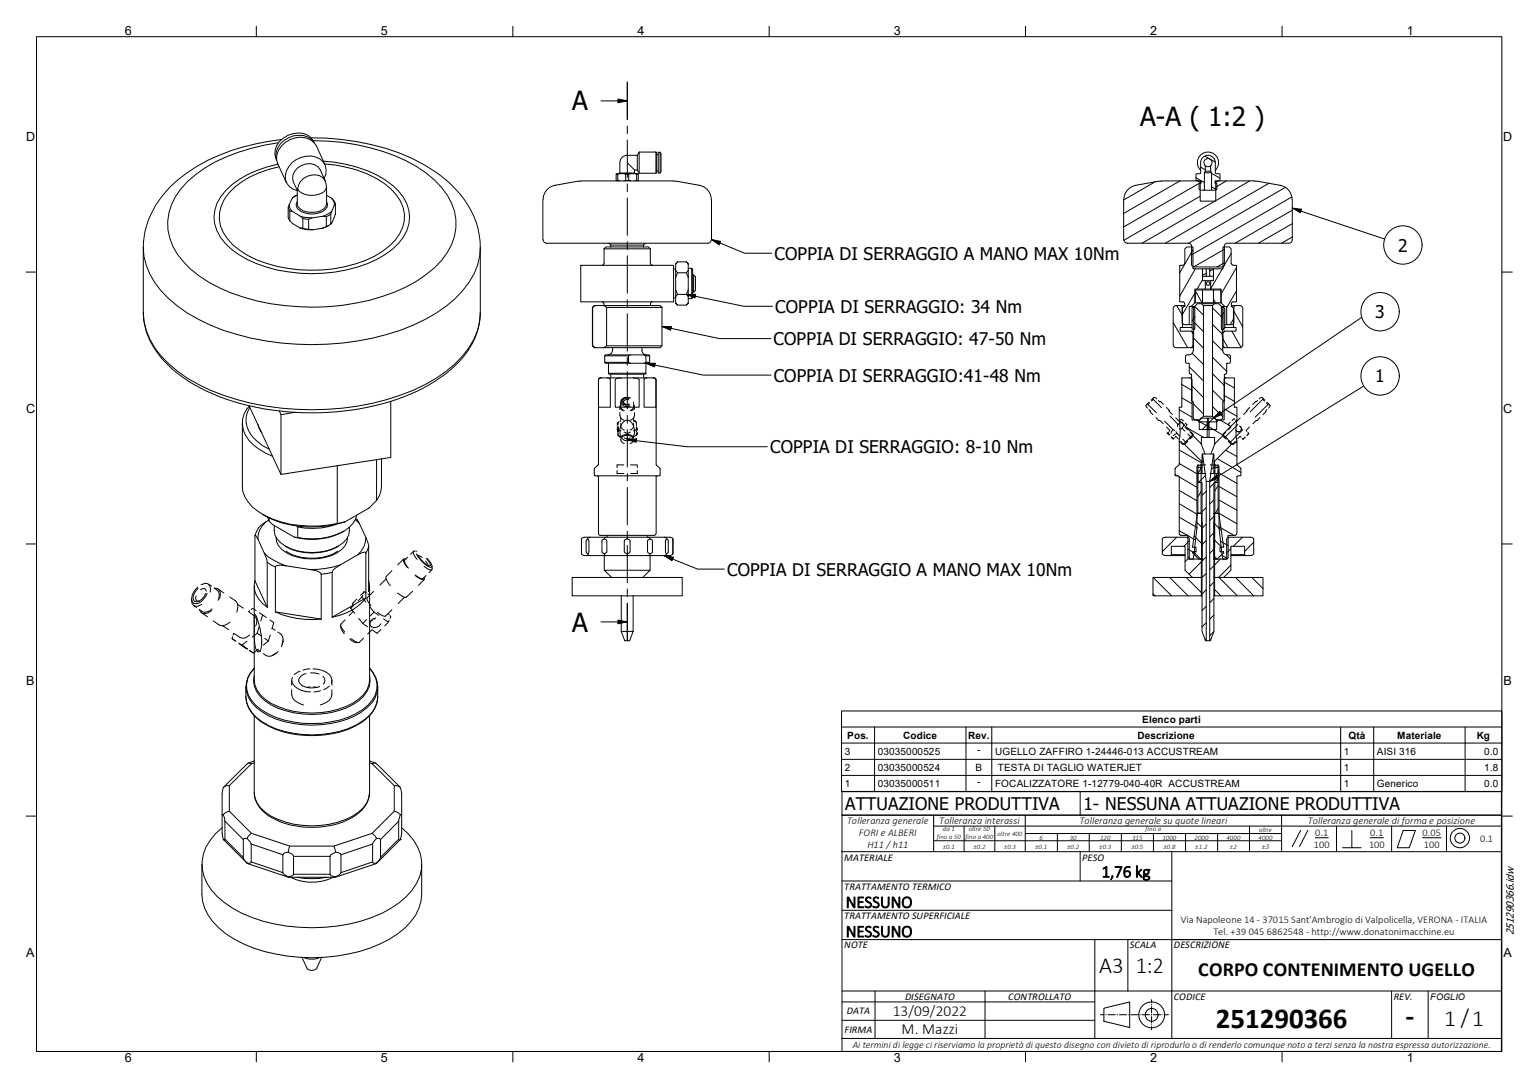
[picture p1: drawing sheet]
<svg xmlns="http://www.w3.org/2000/svg" width="420mm" height="297mm" viewBox="0 0 420 297" stroke-linecap="round" stroke-linejoin="round" font-family="sans-serif">
<!-- layer: Tratteggio (ISO) -->
<g fill="none" stroke="#000" stroke-width=".27">
<path d="M315.3 49.6l-8.5 5M322.1 49.4l-15.3 8.9M326.5 48.6l2.3 1.2M327.7 53.6l-20.9 12M327.7 49.9l-20.9 12.1M327.8 45.6l1.3 .7M329 42.7l2.8 1.5M330.8 51l1.3 .7M330.8 47.4l2.3 1.2M331.7 54.9l-19.9 11.5M334.8 49.4l-2.9 1.7M341.2 49.4l-9.3 5.4"/>
<path d="M346.5 50l-28.4 16.4M350.9 51.2l-26.4 15.2M352.7 53.8l-27.4 15.8M352.8 57.4l-15.6 9M325.7 68.2l-3.6 6.3M326.3 79.4l1.9 3.3M326.3 73.4l-4.2 7.5M328.3 76.4l-1.5 2.5M329.3 74.6l-1 .6M331.3 73.5l-1 .5M333.7 73.4l-3.2 5.5M334.3 71.7l-2.1 1.2"/>
<path d="M334.3 68.1l-8.4 4.8M336.1 69.2l-2.2 3.9M337.6 73.1l-4.2 7.1M337.6 79.4l-2.7 4.6M352.8 64.7l-2.9 1.7M352.8 61.1l-9.3 5.3M320.3 88.1l3.9 6.8M321.2 83.4l1.6 2.8M325.4 96.4l3.1 3.1M325.4 90.6l.3 .5M325.8 92.3l2.7 2.7M325.9 87.9l2.6 2.6"/>
<path d="M326.1 83.6l2.4 2.4M326.2 80.1l-3.5 5.9M326.2 86.4l-.8 1.3M331 93l2.8 2.8M331 97.5l3.9 3.9M331 88.6l2.7 2.6M331 84.1l2.7 2.6M331.3 81.7l.6 1M333.9 92.6l1.3 2.3M334.1 85.3l-.7 1.2M334.8 96.9l1.1 1.1M336.3 90.4l2.5 4.5"/>
<path d="M336.7 84.8l2.6 4.4M336.9 86.9l-1 1.7M321.9 111.9l3.5 2M322.6 108.6l2.8 1.6M322.6 105l2.8 1.6M323.9 116.7l4.7 2.7M324.7 100.1l3.8 3.9M325.3 105.3l3.2 3.2M325.8 110.2l2.7 2.8M326.7 114.7l.6 .3M327.6 115.2l2 1.1M329.7 115.7l-1.5 1.6"/>
<path d="M330.1 116.6l3.9 2.3M331 111l2.8 2.8M331 106.5l3.1 3.1M331 102l3.3 3.3M331.3 114.2l-1.4 1.4M333.1 114.7l2.9 1.7M334.2 111.6l3.5 2.1M334.2 107.9l2.8 1.7M334.2 104.3l2.8 1.6M320.8 129.6l.6 .3M321.9 137.5l4.9 2.9M321.9 133.9l4.9 2.8"/>
<path d="M321.9 130.2l4.9 2.8M321.9 126.5l4.9 2.8M321.9 122.9l6.1 3.5M327.9 127.8l-.9 1.5M327.9 134.2l-.9 1.5M328.5 125.8l-.3 .4M329.1 129.8l-1.9 1.9M329.3 138.6l-1.1 1.1M329.3 134.1l-1.1 1.1M331.4 127.5l-.7 .7M331.4 136.5l-1.1 1.1M331.4 132l-1.1 1.1"/>
<path d="M331.6 121.1l.1 .1M331.7 127.7h.1M332.3 125.2l6.5 3.8M332.5 130.9l-.8 .8M332.5 132.5l-.8 1.5M332.5 138.9l-.7 1.2M332.8 136.5l4.9 2.8M332.8 132.8l4.9 2.8M332.8 129.1l4.9 2.9M334.6 122.9l3.1 1.7M337.2 120.8l.5 .2M314.8 157.7l5 5"/>
<path d="M319.3 157.7l5.1 5M321.2 146.7l-3.9 3.9M321.9 144.9l2.3 1.3M321.9 141.2l4.9 2.8M323.8 157.7l4.2 4.1M324.3 149.9l1.7 1M324.3 146.2l2.1 1.3M324.7 152.2l-1.2 1.1M324.7 147.7l-1.5 1.4M325.8 150.7l2 1.9M326 146.4l2 2M326.5 142.4l1.5 1.5"/>
<path d="M328 153.4l-3.4 3.4M329.3 156.6l-1.1 1.1M329.3 152.1l-1.1 1M329.3 147.6l-1.1 1.1M329.3 143.1l-1.1 1.1M331.4 158.9l-1.1 1.2M331.4 145.5l-1.1 1.1M331.4 154.5l-1.1 1.1M331.4 150l-1.1 1.1M331.4 141l-1.1 1.1M331.6 151.9l.7 .7M331.6 147.4l1.9 2"/>
<path d="M331.6 143l1.8 1.8M332.8 143.8l4.1 2.4M332.8 140.1l4.9 2.9M332.8 157.7l5 5M333.2 147.8l2.1 1.2M333.2 152.6l-1.6 1.6M333.7 151.7l1.5 .8M336 154.3l-3.3 3.4M336 149.8l-1.1 1.1M337.3 157.7l5 5M339.2 146.7l-2.5 2.4M341.8 157.7l3 3"/>
<path d="M342.3 148.1l-2.5 2.4M314.8 162.1l.5 .6M329.3 174.5l-.2 .2M329.3 170l-1.1 1.1M329.3 165.5l-1.1 1.2M329.3 161l-1.1 1.2M331.4 172.5l-1.1 1M331.4 167.9l-1.1 1.1M331.4 163.4l-1.1 1.1M331.6 161l1.7 1.7"/>
</g>
<!-- layer: Visibile (ISO) -->
<g fill="none" stroke="#000" stroke-width=".27">
<path d="M84.9 37.6a63.1 63.1 0 0 1 31.1 7.5 28.9 28.9 0 0 1 14.5 17.2l.6 3.5v1.7v17.8a20.5 20.5 0 0 1-8.1 15.7 54 54 0 0 1-29 11.2 71.5 71.5 0 0 1-37.6-5.4 31.2 31.2 0 0 1-15.8-14.5 18.6 18.6 0 0 1-1.5-7v-17.8a23.8 23.8 0 0 1 7.3-16.4 46.4 46.4 0 0 1 23.4-11.8l7.1-1.2M85.7 38.9a5.5 5.5 0 0 0-8-.6 5 5 0 0 0-2.2 5.4M85.8 39a4.5 4.5 0 0 0-5.8-2.5 5.5 5.5 0 0 0-4.6 6.9l.1 .3M78.7 56.7l.4 .9M78.9 55.9l.4 1.2 .5 .6M79.1 57.6l.7 .1 2.9 1.9v2.7l-.8-.1-2-1.1-.8-.8zM80.8 53.4l-.8 .5a6 6 0 0 0-.9 6.4M81.2 53.2l-1.4 1M81.2 55a1.85 1.85 0 0 0 1 2.8 6.1 6.1 0 0 0 6.6-.7l.5-.6 .1-.8-.2-.7M82 59l3.2 .5M82.7 59.6l1.6 .3M84.3 59.9v2.7"/>
<path d="M85.2 59.5l-.9 .4M88.2 59l.9 .2M88.2 59l-3 .5M88.5 48.8a4 4 0 0 0-3.5-6.2 6.3 6.3 0 0 0-7.1 6.3 4.1 4.1 0 0 0 3.3 3.2M88.7 44.9l-2.3-5.1a5.4 5.4 0 0 0-7.3-1.7 5.3 5.3 0 0 0-3.3 6.6l2.4 5.1M88.7 49.3l.4 1.7M88.8 49.3l-1.4-3a4 4 0 0 0-6.1-.5 3.4 3.4 0 0 0-1.2 3.8l1.1 2.3M89.1 59.2v2.7M89.2 53.3a3.4 3.4 0 0 1 2.4 2.4M89.2 51v4.7a2.99 2.99 0 0 1-2.8 2.2 5.1 5.1 0 0 1-5.1-1.5l-.1-.7 .1-4.1M90.3 58.5l-1.2 .7M90.5 54.1l.7 1.2 .1 .6"/>
<path d="M90.6 57.7l-2.4 1.3M91.3 55.9l.3-.2a7.4 7.4 0 0 1-1.3 5.5v-2.7zM157.9 49.5l-6.3 1.1a4 4 0 0 0-3.3 3.9l-.1 10.9M158.6 49.4h25.3M158.6 49.5h-.7M168.7 49.3l-.5 .1M168.7 47.5h-.5v1.8M169 47.4l-.8 .1M169.2 49.4l-.5-.1v-1.8l1.7-.1 .4 .1v1.8l-.5 .1M169.2 47.2h4M169.2 47.2l-.1 .2M170.4 47.4h1.7"/>
<path d="M170.8 49.3h.8M170.8 47.5h.8M171.3 44.4l1.9 2M173.2 46.4l.2 1M173.2 46.4h.8M173.4 47.4l.8 .1zM173.4 47.4l-1.8 .1v1.8l.5 .1M173.8 47.5v1.8M173.8 49.3l-.5 .1M173.8 49.3h.4M174 42.4h-2.8a2 2 0 0 0-2 2v2.8M174 42.4v4"/>
<path d="M174 46.4l.5 .9M174.2 47.5v1.9M174.5 41.5v5.8M174.5 41.5l-.5 .9M174.5 41.5h4.6M179.1 41.5l.2 .1v5.6l-4.8 .1M179.1 41.5v5.8M179.3 42.1h.4M179.3 46.7h.4M179.7 41.6h.5l.3 .4v4.8l-.3 .4h-.5zM180.2 41.6v5.6M183.9 49.5h.7"/>
<path d="M184.6 49.5l6.3 1.1M190.9 50.6a4 4 0 0 1 3.3 3.9M194.2 54.5v10.9M306.8 54.5v10.9M310.1 50.6a4 4 0 0 0-3.3 3.9M316.4 49.5l-6.3 1.1M317.1 49.4h10.6v5.5h4.2v-5.5h10.6M317.2 49.5h-.7M327.8 46.5a2.89 2.89 0 0 1-.1-4.1 2.89 2.89 0 0 1 4.1 0 2.89 2.89 0 0 1 0 4.1M328.8 51.9h2M328.8 47.2h2M329 45.2a1.11 1.11 0 0 1 0-1.6 1.11 1.11 0 0 1 1.6 0 1.11 1.11 0 0 1-.1 1.6"/>
<path d="M329.1 45.3v1.4l-.3 .5v4.7h-1.1l-.4-.3v-1.4l.6-.2v-.6l-.4 .3-.3-.3-.7-.1v-1.8l1.2-.1 .1-.2v-2.8a2 2 0 0 1 2-2 2 2 0 0 1 2 2v2.8l.1 .2 1.2 .1v1.8l-.7 .1M329.1 45.3a1.18 1.18 0 0 0 1.4 0M329.1 46.7h1.4M330.5 46.7l.3 .5v4.7h1.1l.3-.3v-1.4l-.5-.2v-.6l.4 .3 .3-.3M330.5 45.3v1.4M342.4 49.5h.7M343.2 49.5l6.3 1.1M349.5 50.6a4 4 0 0 1 3.2 3.9M352.8 54.5v10.9M81.9 62.2l2.2 .5h1.3M82.7 62.3l1.6 .3M87.9 62.3l-2.5 .4-1.1-.1"/>
<path d="M89.1 61.9l-1.2 .4M89.7 61.6l-1.8 .7M90.3 61.2l-1.2 .7M148.3 65.4a.98 .98 0 0 0 1 1M158.6 72.4h25.3v10h-25.3zM164.9 71.9l-.5 .5M164.9 67.9l.5-.5h11.6l.5 .5M164.9 67.9h12.6M164.9 67.9v4M166.2 66.4l.6 .5h8.9l.5-.5M166.8 66.9v.5M175.7 66.9v.5"/>
<path d="M177.5 67.9v4M177.6 71.9l.5 .5M183.9 73.5h.6M184.5 73.8l.5 .7M184.5 79.2l.5 1.2M185 71.5l-.5 .6M185 74.5l-.5 1.2M185 71.5l-.5 .5v10.8l.5 .5M185 71.5h2.4M185 74.5h2.4M187.4 71.5l.5 .6M187.4 74.5l.5 1.2"/>
<path d="M187.4 71.5l.5 .5v10.8l-.5 .5M187.9 73.8l-.5 .7M187.9 79.2l-.5 1.2M187.9 73.3h.9M188.8 73.3l.3 .2v7.8l-.3 .2zM189.1 75h.3M189.1 79.8h.3M189.4 75l.5 .6v3.7l-.5 .5zM194.2 65.4a.98 .98 0 0 1-1 1h-44M306.8 65.4a.98 .98 0 0 0 1 1h17l.5 .5v5.5l.5 .5h8l.5-.5v-5.5l.5-.5h17M323 72.4h-.9v10h.9M323.5 71.9l-.5 .5"/>
<path d="M323.5 71.9v-4l.5-.5h1.7v6h2.6v3.2h.8v2.3h-2.9v3.8l-1 1h-.5v4.9h-1.5l-.5-.4v-4l.5-.5h.3v-.8M326.3 79.2h2v3.5h-2zM328.3 73.4h1v2h-1zM328.3 79.2h3M329.1 76.6h1.4M329.1 78.9h1.4M329.3 73.4h1M329.3 75.4h1M330.3 73.4h1v2h-1zM331.3 79.2h2v3.5h-2zM336.1 71.9v-4l-.5-.5h-1.7v6h-2.6v3.2h-.8v2.3h2.9v3.8l1 1h.5v4.9h1.5l.5-.4v-4l-.7-.5v-.8M336.2 71.9l.4 .5"/>
<path d="M336.6 72.4h1v10l-1.2 .1-.2 .4M352.8 65.4a.98 .98 0 0 1-1 1M161.7 94.4l.5 .5h18l.5-.5M161.7 83.9l.5-.5h18l.5 .5M161.7 83.9h.1M161.7 94.4h.1M161.7 83.9v10.5M161.8 94.4l.8 .5M161.8 83.9v10.5M162.6 83.4l-.8 .5M164.4 82.4l.4 .5M164.8 83.4l.8 .5"/>
<path d="M164.9 82.9v.5M165.1 97.1h6.5M165.1 98.9h6.5M165.1 98.9l.3 .3h6.7M165.1 97.1v1.8M165.6 94.4l-.8 .5M165.6 83.9v10.5M165.6 83.9h15.1M165.6 94.4h15.1M166.1 99.2v2.7M167.2 95.6a1.24 1.24 0 0 1-1.2 1.3M167.3 94.9v.8"/>
<path d="M171.6 97.1l.5-.2h3.7l.5 .2v1.8l-.5 .3h-3.7l-.5-.3zM172.1 96.9h-6.7l-.3 .2M175.3 94.9v.8M175.3 95.6a1.24 1.24 0 0 0 1.2 1.3M175.8 96.9h1.3l.3 .2M176.3 97.1h1.1M176.3 98.9h1.1M176.3 99.2v2.7M177.4 98.9l-.3 .3h-1.3M177.4 97.1v1.8M177.6 82.9v.5M178.1 82.4l-.5 .5"/>
<path d="M180.7 83.9v10.5M183.9 81.3h.6M184.5 82.7l.5 .6M185 80.4l-.5 .5M185 83.3h2.4M185 80.4h2.4M187.4 80.4l.5 .5M187.9 82.7l-.5 .6M187.9 81.5h.9M320.8 83.4h1.5l.5 .5v5.5h-.6v1h3l.5 .5v3.5l-.5 .5h-4.4l-.5-.5v-10.5zM322.3 83.4h1.2M322.8 83.9h.2"/>
<path d="M322.8 89.4h2.6M322.9 82.4l.5 .5M324.7 88.6h.7M325.2 83.7h.9M325.2 94.9h.6M325.2 90.4h.7M325.4 84l.8-.1v6l-.8-.1zM325.7 94.4h.1M325.7 90.9h.2M325.8 95.6a1.39 1.39 0 0 1-1.9 1.3l-.2 .2v1.8l.2 .3h.8v2.7l.2 .3h.4v7.2l.5 .3v4.5l.5 .5h1.2l1-1v-30.3l-.5-.5h-1.1l-1 1-.1 11.8M326.2 82.7h.1M328 82.9h3.5"/>
<path d="M328.3 82.7h3M328.5 83.4h2.5M333.3 82.7h.1M333.4 83.9l.7 .1v5.9h-.7zM333.4 83.7h1M333.7 90.9h.2M333.7 90.4h.7M333.8 94.9h.6M333.8 94.4h.1M333.8 95.6a1.41 1.41 0 0 0 1.9 1.3l.2 .2v1.8l-.2 .3h-.8v2.7l-.3 .3h-.3v7.2l-.5 .3v4.5l-.4 .5h-1.4l-1-1v-30.3l.5-.5h1.2l1 1 .1 11.8M334.1 84l.3 .4v5M334.4 89.4l-.3 .4"/>
<path d="M334.4 88.6h.5M334.4 89.4h2.3M336.2 83.4h1M336.6 83.9h.1M336.7 83.9l.5-.5h1.6l.5 .5v10.5l-.5 .5h-4.4l-.5-.5v-3.5l.5-.5h3v-1h-.7zM66.2 115.6v17.1a8.4 8.4 0 0 0 4.3 7 27.7 27.7 0 0 0 19 3.7l2.6-.5M68.1 110.9a7 7 0 0 0 1.1 10.6l3.3 2.2 1.9 .9M68.2 111.2a6.9 6.9 0 0 0 2.1 9.4l1.5 1.1 1.7 1M70.4 115.7l.3 1.3 .7 1.1M76.3 112.2l.4 1 3.8-.6M76.7 113.2v16.3M106.7 109.6v15.3l-30 4.6-8.7-18.7"/>
<path d="M163.4 103.7v23.1M163.8 103.2h14.8l.5 .4M163.9 103.2l-.5 .4M164.1 103.2l-.6 .2-.1 .3M165.9 103.2l.7 .3v7.7h-3.2v-7.5M166.1 101.9l.3 .3h9.7l.2-.3M166.1 101.9h10.2M166.8 102.2v1M168.5 116.7v.5M168.6 117.1v.4M168.6 115.6l-.1 .5M168.7 117.8v.2"/>
<path d="M168.7 118.2v.7l.8 .3a2.5 2.5 0 0 1 3.4 0l.8-.3v-.6M168.7 116.6v.7l.8 .4M168.7 116.6v1.3v-.9M168.7 116.3v1.5M168.7 118.3v.6M168.7 117.1h.1M168.7 115.5v.1M169 115.2l-.3 .1v.6M169 119v.1M169 119.2h.2M169.2 112.6a1.68 1.68 0 0 0 1.2 2.1M169.2 111v.8"/>
<path d="M169.3 119.3h.2M169.5 109.8a1.77 1.77 0 0 0 2.5 1.1M169.5 115.6a1.38 1.38 0 0 0 .9 1.8M169.5 110.6a1.28 1.28 0 0 0 .9 1.5M169.5 119.7a1.14 1.14 0 0 0 .9 1.4M169.5 110.3a1.14 1.14 0 0 0 .7 1.8M169.5 115h-.3M169.5 109.8v.4M169.5 114.1v.7M169.5 119.2v.3M169.5 103.2h-.8l-.7 .5v7.5h6.5v-7.5l-.7-.5h-.9M169.7 119.5a2.03 2.03 0 0 1 3 0"/>
<path d="M170.2 115.2a1.65 1.65 0 0 1 1.7-.3 1.65 1.65 0 0 1 1.1 1.5 2.82 2.82 0 0 1-1.5 3.9 2.11 2.11 0 0 1-2.3-2.4l.2-1.5zM170.4 119.6l.9 .3 .8-.3M170.4 118l.9 .3M171.3 118.3v.6M171.3 119.4v.5M171.6 109.1a.88 .88 0 0 0-.9 .1 .88 .88 0 0 0-.4 .8 1.22 1.22 0 0 0 1.3 .3M171.8 108.8h-.1a1.06 1.06 0 0 0-1.2 0 1.06 1.06 0 0 0-.4 1.1 1.27 1.27 0 0 0 1.7 .4M171.9 108.6a1.38 1.38 0 0 0-1.5 0 1.38 1.38 0 0 0-.6 1.4 1.97 1.97 0 0 0 2.1 .5M172 108.6a1.78 1.78 0 0 0-2.5 1.2M172.1 118l-.8 .3M173 115.6a1.38 1.38 0 0 1-1 1.8M173 110.6a1.28 1.28 0 0 1-1 1.5"/>
<path d="M173 119.7a1.14 1.14 0 0 1-1 1.4M173 110.3a1.14 1.14 0 0 1-.7 1.8M173 115h.2M173 109.8v.4M173 114.1v.7M173 119.2v.3M173 114.9h.2M173.2 112.6a1.68 1.68 0 0 1-1.1 2.1M173.2 111v.8M173.3 114.9l.4 .3v.7M173.7 116.6v.7l-.8 .4M173.7 117.3v.5"/>
<path d="M173.7 117.7l.1 .3M173.7 116.1l.1 .3M173.8 118.6l-.1 .1M173.9 116.7l.1 .8M173.9 118.3l.1 .2M174 118v.5M174 118.5l-.1 .1M175.7 102.2v1M176.6 103.2l-.6 .2-.2 .3v7.5h3.3v-7.5M178.3 103.2l.6 .2 .2 .3M179.1 103.7v23.1l1.1 1.2M312.9 110.9l.4 .5"/>
<path d="M312.9 110.6v.2M313.2 110.5h-.2M313.3 110.5l2.4 2.2M313.7 111.8l.4 .5M313.7 109.8l-.6 .7M313.9 110l-.5 .5M314 112.3l.8 .9M314.8 109l2.3 2.3M314.8 108.7l-.5 .6M314.8 109l-.4 .5M314.9 108.6l-.1 .2M315.2 108.5l-.2 .1"/>
<path d="M315.3 108.5l.5 .4M315.6 114l.9 .8M316.2 109.3l.5 .4M316.5 114.8l1.1 .9M316.7 109.7l.9 .7M317.9 115l2.3 2.3M318.5 116.6l.9 .9-.2 .3M318.5 111.2l.7 .9M318.8 118.2l-.2 .1 .6 .5M319 118l-.2 .2 .5 .5M319.2 112.1l.8 1M319.4 113.6l2.2 2.3"/>
<path d="M319.7 119.4l.6 .4M319.8 119.2l.6 .5 .2-.1M320.2 117.3l-.5 1M320.2 117.3l.5 .2M320.4 119.7v.1M320.8 119.4l.2-.3 .7 .7M321 114.1l.9 .9 .2-.1M321.1 117.8l.2 .5M321.3 118.3l-1 .6M321.3 118.3l.8 .8M321.6 115.9l-.1 .6M321.9 114.7a15.8 15.8 0 0 1 0 5.7"/>
<path d="M322.3 114.6l.2-.2 .6 .5M322.7 115.3l-1.1 .6M322.7 115.2l.1 .3M322.7 116.9l-.1 .2h-.6M322.7 116.9l.8 .8M322.9 119.9l.8 .8M323.1 115.7l.2 .2-.6 1M323.6 115.5l.5 .5-.2 .2M323.7 116.4l-.2 .2 .7 .7M324.3 118.5l.9 .8-.6 .4M324.9 103.2l.5 .4M324.9 118l.7 .9"/>
<path d="M325.3 103.2h-2.7v8h-.7v3.5l3.9 3.9-.2 .2 2.4 2.4v-1.8h1.6v-4.2h-2.3v-.3M325.4 103.7v11h1.6M325.4 119.3l-.5 .6M325.5 119.2l-.2 .1M325.6 118.8l-2.4 2.3M325.6 119v.2M327.1 114.7l.2 .2M327.9 114.2h1.8v3.1h-2.3v-2.6zM328.5 113.7h2.5M329.6 119.4h.5M329.7 114.2h.2M329.7 117.3h.2"/>
<path d="M329.9 114.2h1.8l.5 .5v2.6h-2.3zM333.9 119l.1 .2M334 118.8l2.4 2.3M334.1 119.2l.2 .1M334.1 119.3l.6 .6M334.3 103.2h2.7v8h.7v3.5l-3.9 3.9 .2 .2-2.4 2.4v-1.8h-1.5v-4.2h2.2v-.3M334.6 118l-.7 .9M334.7 103.2l-.5 .4v11.1h-1.7l-.2 .2M335.8 116.4l.2 .2-.7 .7M335.9 115.3l-.6 .6 .2 .2M337.1 114.5l-.2-.2-.5 .5M337.6 117.7l.7 .1"/>
<path d="M337.7 114.7a15.8 15.8 0 0 0 0 5.7M337.9 115.9l-3.5 3.4M338.3 116.3a.79 .79 0 0 1 .4 1.4 .79 .79 0 0 1-1.3-.4M338.6 114.1l-1 .9-.2-.2M338.7 116.5l.2 .8M338.8 119.4l-.2-.3-.7 .7M339.1 119.7l.2 .2 .6-.5-.6 .5M339.3 117.3l-3.4 3.5M339.3 119.9h.1M340.4 112.1l-.9 1M340.7 118l.2 .3-.5 .6 .5-.6M340.9 118.3h.1"/>
<path d="M341.1 116.6l-.9 .9 .2 .3M341.2 111.2l-.8 .9M342.8 109.7l-.8 .7M343 114.8l-.9 .9M343.3 109.3l-.4 .4M344 114l-.9 .8M344.3 108.5l-.5 .4M344.4 108.5l.2 .1M344.7 108.6v.2M344.7 109l-3.4 3.4M344.7 108.7l.6 .6M344.7 109l.5 .5"/>
<path d="M345.6 112.3l-.8 .9M345.7 110l.4 .5M345.9 111.8l-.4 .5M345.9 109.8l.6 .7M346.3 110.5l-3.6 3.3M346.4 110.5h.2M346.6 110.6l.1 .2M346.7 110.9l-.4 .5M92.1 127.1v15.8M102.8 136.6l-2.1 2.1-6.5 3.8M102.8 125.5v11.1M104.1 125.3l-.1 8.7-.4 1.4-.8 1.2"/>
<path d="M162.2 128v1.7l.3 .2M163.1 130l.2 .2M163.3 126.8l-1.1 1.2M163.4 130.2v15.5M168.5 128.4v.9h1.8M170.3 126.9h-1.8v.8M172.1 126.9h1.9v.8M174 128.4v.9h-1.9M179.1 130.2v15.5M179.4 130l-.3 .2M180.2 128v1.7l-.2 .2h-17.5M320.8 128l.1 1.8 .8 .1"/>
<path d="M321.7 130l.2 .2M321.9 126.8l-1.1 1.2M321.9 126.8v-6.4l1.1 1 .2-.3 4.8 4.8v1h1.2M321.9 130.2v15.5M322.5 120.6l.7 .7 .3-.1M323.7 121l-.1 .1M323.7 120.7v.1M324.2 120.3l-.5 .4M324.3 120.4l-.6 .7M326.8 127.4v16.8l-1 8.2-.2 .2M327 127.7h.9v12.4h-.9zM327 128.4v.9h.3"/>
<path d="M327 127.2h1.2M327.1 127.2l-.3 .2M327.3 126.9h-.3v.8M327.7 126.9h.3v.8M327.9 126.9l-.2 .2M327.9 127.7h.3M328 121.2l.9 2.7M328 128.4v.9h-.3M328 129.3h1.2M328.2 123.9l1.1 7.5v43.5h-.2l-.9-2.5v-40.7h-1.2v-2.4h1.2zM328.2 125.8l-.2 .1M328.3 123.9h3"/>
<path d="M329.3 131.4h1M330.4 126.9h1.2v-1l4.8-4.8 .2 .3 1.1-1v6.4l1 1M330.4 129.3h1.2M331.3 123.9l.1 5.4h1.1v2.4h-1.1v40.7l-.9 2.5h-.2v-43.5zM331.4 127.2h1.1l.2 .2M331.4 125.8l.2 .1M331.4 127.7h.3M331.6 121.2l-1 2.7M331.6 128.4v.9h.3M331.7 127.7h.8v12.4h-.8zM331.7 126.9l.2 .2M331.9 126.9h-.3v.8"/>
<path d="M332.2 126.9h.3v.8M332.5 128.4v.9h-.3M332.8 127.4v16.8l1 8.2M335.3 120.4l.6 .7M335.4 120.3l.5 .4M335.9 121.1h.1M335.9 121v.1M336 121.2l.2 .1M337.2 120.6l-.8 .7M337.7 130.2v15.5M337.9 130l-.2 .2M338.7 127.9l.1 .1"/>
<path d="M338.8 128l-.1 1.8-.8 .1M54.9 159.6h.1M55.2 159.6l.9-.4 .7 .2a1.97 1.97 0 0 1 .5 2.3M56.9 159.5l.8 .5M69.6 158.5a6.7 6.7 0 0 0 3.4 7.3M69.6 158.5l.1-12.4 .7 1.1 1.7 3.8 .9 2.5v12.3M69.6 158.5l3.4 7.3M71.7 140.4a28.1 28.1 0 0 0 22.5 2.1M73 141.1l.5 1.2M73.3 142l-.7 .5a5.5 5.5 0 0 0-3 3.7M73.5 141.4v.9l.9 .9 6 3.5h.9v-2.8l-.3-.3M74.9 143.5a5 5 0 0 0 3 5.6 15.2 15.2 0 0 0 15.8-.9 4.5 4.5 0 0 0 1.7-4.3"/>
<path d="M77.9 149.1a14.7 14.7 0 0 0 14.5 0M78.1 150.5a14 14 0 0 0 14.1 0M91.7 143.2a19.3 19.3 0 0 1-10.4 .7M93.9 145a18.3 18.3 0 0 1-13.5 1.7M94.2 142.5l-2.1 .4M97.2 141.6l.9 1.3 2.5 5.9v12.7l.2-1-.2-2M97.4 140.6a8.3 8.3 0 0 1-6.3 5.6 18.6 18.6 0 0 1-9.8 .5M105.4 158l-1.7 1.8M107 155.8l-1.6 1.6a3.1 3.1 0 0 0 1.2 2.5M110.2 152.6l-1.6 1.6M110.8 152.6l-.7 .2 .1 .5 1 1.6M111.3 152.1l-.8 .8a2.83 2.83 0 0 0 1 2.2"/>
<path d="M112.9 150.5l-.8 .8M113.3 157a2.57 2.57 0 0 0 2.2 .9l.8-.8M113.3 150.5h-.5a3.2 3.2 0 0 0 1.1 2.2M113.5 157.2l1.7 1 .4 .1 .3-.2-.1-.5M113.6 150.5h.2M113.7 151.2l.7 1.1a6.8 6.8 0 0 0 3.3 2.6l.2-.1a3.2 3.2 0 0 0-1.3-2.4M114 151.6l1.3 .6M114 151.5l1 1.3a4 4 0 0 0 2.4 1.7 1.93 1.93 0 0 0-1-2.1M115.8 154.6a2.76 2.76 0 0 0 2.1 1l.1-.5M115.8 158.2l-1.6 1.6M116.2 153.2l.6 1.2M117.9 155.6l-.8 .7"/>
<path d="M118 154.6v.3M156.2 157.7h30v5h-30zM158.7 150.7v.3a.76 .76 0 0 0 .9 .7h23.3l.8-.5M158.7 147.1v4.1M160.4 147.1l-.4 .6v3l.4 .5M161.2 146.7l-.8 .4 .4 .6v3l-.4 .5 .8 .5M163.4 145.7l.5 .5M165 147.1l-.6 .3-.1 .3v3l.7 .5M165 151.7v4M165.4 146.7l-.4 .4 .7 .6v3l-.7 .5 .4 .5M165.7 146.2v.5M167 157.7l-2-2h12.5l-2 2"/>
<path d="M170.6 147.4l.7-.3 .7 .6v3a.94 .94 0 0 1-1.4 .2zM171.3 146.7v.4M171.3 151.2v.5M176.7 146.2v.5M177 146.7l1.1 .7v.3v3l-1.1 1M177.5 147.1l-.7 .6v3l.7 .5M177.5 151.7v4M179.1 145.7l-.5 .5h-14.8M181.3 146.7l.6 .2 .5 .8v3l-.5 .7-.6 .3M182.1 147.1l-.4 .6v3l.4 .5M183.7 147.1l-.8-.4h-23.3a.74 .74 0 0 0-.9 1M183.7 147.1v.6"/>
<path d="M183.7 150.7v.5M183.7 147.1v4.1M314.8 157.7h13.2v5h-13.2zM319.5 151.7h4M319.8 151.4h3.7M321.9 145.7l.5 .5h1.9v5.9l.1 .3 .4 .2M324.2 146.7l.4 .2 .1 .3v5.4h3.3v5.1h-2.4l-2.1-2v-6.6h-3.7v2.3l-.3 .3h-1.4l-.8-.5v-4.1l.2-.2 .6-.2h6.2M324.8 152.6h.8M326.9 140.1h1.1v12.5h-.7l-1.7-1.7v-.2h.9v-1.3h-.9zM328 157.7h.2M328 152.6h.2M328 140.1h.2"/>
<path d="M328.2 142.7v9.9M328.2 152.6h.1M331.4 142.7v9.9M331.4 152.6h.1M331.4 157.7h.2M331.4 152.6h.2M331.4 140.1h.1M331.5 140.1l.1 9.6zM331.6 140.1h1.1l1.4 9.3h-1v1.3h1v.2l-1.8 1.7h-.7zM331.6 157.7h13.2v5h-13.2zM335.3 146.7h6.1l.7 .2 .2 .2v4.1l-.9 .5h-1.4l-.2-.3v-2.3h-3.8v6.6l-1.9 2h-2.5v-5.1h3.3v-5.4M335.4 146.7l-.4 .4"/>
<path d="M336 151.7h4M336 151.4h3.8M337.6 145.7l-.4 .5h-1.9v6l-.3 .4h-.2h-.8l-.2-.2M52.3 163.7a1.44 1.44 0 0 0 1.8 1.8l1-.5M52.3 163.4v.1M52.9 165.3l.8 .5M53.5 162.7v1.1l.4 .3h.6M54 160.3a4.1 4.1 0 0 0-1.5 3.9l.3 .5a2.39 2.39 0 0 0 2.8-1.2l.9-1.5M54.1 160.6a3.5 3.5 0 0 0-1.3 3.2l.3 .4a2.25 2.25 0 0 0 2.6-1.3l.4-.9M54.4 166.4a1.58 1.58 0 0 0 2.6 .8l.7-.5M54.7 161l1.1-.4 .3 .3 .2 .5M55 167.3l1.6 1.1"/>
<path d="M57.9 166.2a2.29 2.29 0 0 1-3.4 .2M58.2 169.5l1.6 1.1a2.67 2.67 0 0 0 3-.8M59.5 160.8l1.7 1.1M59.9 163.5a1.86 1.86 0 0 0-1.4-2.9 2.17 2.17 0 0 1 1.1 3.3M60.8 170.9l1.6 1M62.7 163l1.6 1.1a2.65 2.65 0 0 1 .3 3M63.4 174.4l1 .7M63.4 174.4l.9 .6M63.5 173.8l-.1 .6M63.8 172.9l-.2 .5M63.9 173l1.6 1a2.17 2.17 0 0 0 2.6-.7M64.9 165l1.5 1"/>
<path d="M65.4 175.8l1.9 1.3M65.6 175.9l2 1.3-1.6-1.1 1.1 .7M67.4 175.1l-1.4 1-.8-.5M68 167.1l1.5 1.1a2.27 2.27 0 0 1 .3 2.7M68.1 177.5l1.1 .8M68.2 166.7l-.4 .3M68.6 166.4l.4-.3 .9 .6M69.4 160v25.6M69.5 167.8a1.58 1.58 0 0 1 .8 1.3 14.6 14.6 0 0 1 .9 8.2l-.5 .7a1.4 1.4 0 0 1-1-1.5l-.3-2.8zM70.2 172.9l-1.4 1.1M70.2 172.9l1 .7M70.3 177.3l.8 .6"/>
<path d="M70.5 177.2l-1.3 1.1-1-.6M70.7 171.2l-.5 1.7M70.8 167.3l.9 .6-.5 1.6M71.7 167.9l1 .7M72.3 174.3l1 .7M73.7 169.3l1 .7-.5 1.7M73.8 173.3l-.5 1.7-1.4 1.1M74.3 171.5l.8 .6M74.4 178.9l-.1 .1M75.2 167.1a24.3 24.3 0 0 0 12.5 1.9M75.2 167.1v-12.3l.5-.4a40.3 40.3 0 0 1 10.7 1.4l.8 .4 .5 .6v12.2M75.2 167.1l12.5 1.9"/>
<path d="M75.3 178.3a2.21 2.21 0 0 1-3.4 .1M75.9 172.6a2.22 2.22 0 0 1 1.1 3.3M75.9 177.8l-1.4 1.1M77.3 175l-.5 1.6M77.3 174.7v.1M93 170.6v.2M93 171.1l.2 .6 .8 1.3M94.2 169.2l-1.1 1.2a2.45 2.45 0 0 0 1 2.2M95.4 174.4a2.65 2.65 0 0 0 2 1M95.8 166l1 1.4M95.9 165.6l-.1 .4M96.5 166.9l-1.2 1.2"/>
<path d="M96.8 165l-1 1M97.4 163.6l-1 1-.2 .5M97.6 175.4h.3M97.9 168.8l1.2 1.4 1.2 .9M98.8 163l-1 1M98.8 163l1.1 1.4M99.1 162.5l-.3 .5M99.3 174.2l-1.2 1.2a2.83 2.83 0 0 1-2.2-1M99.4 161.5l-1 1M99.4 161.5l-.1 .5M99.4 161.5l.5 .3M99.9 163.2a14.3 14.3 0 0 1-9.2 5.3"/>
<path d="M99.9 163.2v-12.2l-.1-.3h-.3a27.9 27.9 0 0 0-7.9 4.4l-.9 1.2v12.2M99.9 163.2l-9.2 5.3M100.1 169.1l-1 1.1M100.5 162.2l.4 .3M100.9 160v25.6M101 165.7l1.1 1.4M101.5 171.9l-1.1 1.2M101.7 169.4l-.5 .2M102 161.5l-1.7 1.7a2.45 2.45 0 0 0 1 2.2M102.1 167.1l-1 1M102.1 167.1l1.3 .9M102.2 168.8a1.51 1.51 0 0 0-1.2 1.9 1.74 1.74 0 0 0 2.9-.4"/>
<path d="M102.6 168.7l-.4 .4M104 171.9l-1.1 1-1.2-.9M104.7 169l1.3 .8 .2-.5M106 167.5l.2 .3M106 169.8l-1 1.1M106.4 168.1l.3 .3-.2 .4M107 166.5l-1.7 1.7a2.83 2.83 0 0 1-2.2-1M110.4 163.1l-1.7 1.7M112.6 161.4l-1.9 1.7-.7-.2-1.5-1M169.6 172.4h3.2M169.6 172.4l1 2.5h1.3l.9-2.5M169.6 162.7v9.7"/>
<path d="M172.8 162.7v9.7M328 162.7h.2M329.3 174.9h1M331.4 162.7h.2M69.4 182.4a10 10 0 0 0-1.9 10 12.5 12.5 0 0 0 7.7 6.7 28.5 28.5 0 0 0 22.6-1.3 10.1 10.1 0 0 0 5.3-6.5 12 12 0 0 0-1.2-7.7l-1-1.2M69.4 195.4v21a8.5 8.5 0 0 0 6 7.4 23.6 23.6 0 0 0 21.7-1.2 8.2 8.2 0 0 0 3.8-6.2v-21M79.6 188.3a3.5 3.5 0 0 0 3.3 4.2M79.6 185.7v1.4M79.8 185a2.39 2.39 0 0 0 1.5 3l1.1 .5 2.4 .4M81.9 183.2l-1.6 1M83.6 183.9a2.28 2.28 0 0 0-2.1 2.1 3.6 3.6 0 0 0 4.4 1.8l1.3-.4M84.6 182.6l-1.9 .3"/>
<path d="M84.6 187.5l-.8 .2M84.8 183.7l2.3 .3M85.5 182.6a5.8 5.8 0 0 1 4.9 2.3l.2 .8-.1 .8M85.6 187.5l1 .2M87.5 188.6l-1.8 .3M88.1 184.6a1.33 1.33 0 0 1 .2 2.1M89.9 187.3l-1.5 1M90.6 188.3a3.4 3.4 0 0 1-3.2 4.2M90.6 185.7v1.4M62.6 214.5a1.55 1.55 0 0 0-1.9 1.8l-.1 11.1 .4 1.8 .3 .1 .1-5.1-.4-1.8-.3-.1-.1 .2M68.6 208.5l-.4-.2-.7 .2-6.5 6.4M69.4 207.8l-1.6 .5"/>
<path d="M100.9 207.8l1.7 .5M101.6 208.5l.4-.2 .8 .2 6.5 6.4M107.6 214.5a1.62 1.62 0 0 1 2 1.8l.1 11.1-.4 1.8M55.1 236v8.1a14 14 0 0 0 6.6 10.8 41.2 41.2 0 0 0 23.5 6.6 40.8 40.8 0 0 0 23.4-6.6 13.5 13.5 0 0 0 6.5-10.8v-8.1M60.6 226a12.3 12.3 0 0 0-5.4 11.3 13.5 13.5 0 0 0 6.1 9.1 39.9 39.9 0 0 0 23.9 6.9 39.9 39.9 0 0 0 23.8-6.9 13.4 13.4 0 0 0 6.1-11.1 13.2 13.2 0 0 0-5.4-9.3M61 229.2l6.5 6.5M62.6 221.5l-1.2 .5-.4 .4M67.4 228.9l-.9 .1-.1 .2v4.9l.1 .5 .9 1M67.4 228.9l1.2 1.5v4.9l-.2 .3h-1M67.4 235.6l11.3 3.9M68.6 227.5l-1.2 1.4M79.1 231l-.4 1.6 .9 .5 .5 .7v4.9l-.5 .5-.9 .2-1.3-.8-.2-.4v-4.9l.6-.5 .9-.2"/>
<path d="M79.3 239.5a13.2 13.2 0 0 0 11.7 0M81.1 239.5a21.9 21.9 0 0 0 8.1 0M91.2 231l.4 1.6 .9 .2 .6 .5v4.9l-.6 .7-.9 .5M91.6 232.6l-1.3 .8-.2 .4v4.9l.6 .5 .9 .2M91.6 239.4l-.1 .1M101.6 227.5l1.2 1.4 .9 .1 .2 .2v4.9l-1.1 1.5M102.8 228.9l-1.1 1.5v4.9l.2 .3h.9M102.8 235.6l-11.3 3.9-12.8-.1M107.6 221.5l1.2 .5 .5 .4 .3-.1 .1 .2M109.3 229.2h.1M109.3 222.4l-.5 1.8v4.9l.1 .2 .4-.1M109.3 229.2l-6.5 6.5"/>
<path d="M82.4 261.4l1.4 2.9a1.76 1.76 0 0 0 2.7 0l1.3-2.9M82.9 261.4a5.4 5.4 0 0 0 4.4 0"/>
<circle cx="329.8" cy="77.4" r=".5"/>
</g>
<!-- layer: Visibile sottile (ISO) -->
<g fill="none" stroke="#000" stroke-width=".27">
<path d="M85.5 38.4a56.6 56.6 0 0 1 28.3 7.1 22 22 0 0 1 10.3 12.1 14.7 14.7 0 0 1-3.5 13.4 34.5 34.5 0 0 1-16.1 9.9 63.8 63.8 0 0 1-44.6-2.3 25.9 25.9 0 0 1-12.7-11.4 14.9 14.9 0 0 1 4-17.6 38.6 38.6 0 0 1 17.4-9.1l7.4-1.5M88.3 44a34.3 34.3 0 0 1 18.8 6.5 10.6 10.6 0 0 1 4 12.5 18.5 18.5 0 0 1-10.8 9 42.6 42.6 0 0 1-32.9-1.2 15.3 15.3 0 0 1-8.8-9.7 10.1 10.1 0 0 1 3-9 26.9 26.9 0 0 1 14.3-7.3M88.6 44.8a30.5 30.5 0 0 1 18.1 6.7 9.6 9.6 0 0 1 2.4 12.4 20.9 20.9 0 0 1-12.1 8.2 40.2 40.2 0 0 1-29.4-2.4 15 15 0 0 1-7.4-8 10.2 10.2 0 0 1 3.8-10.5 25.7 25.7 0 0 1 12.2-5.7M88.8 49.3a4.1 4.1 0 0 0-6.8 .3l-.5 1-.2 1a5.1 5.1 0 0 0 6.5 1.2l.7-.5 .7-1.3M39.1 67.5a19.5 19.5 0 0 0 6.9 14 47.9 47.9 0 0 0 22.5 10.8 75.8 75.8 0 0 0 44.3-3.5 32.9 32.9 0 0 0 16.6-14l1-2.4 .5-2.4 .2-2.5M39.1 85.3a19.5 19.5 0 0 0 6.9 14 47.9 47.9 0 0 0 22.5 10.8 73.3 73.3 0 0 0 47.6-5.1 29.7 29.7 0 0 0 13.3-12.4l1-2.4 .5-2.5 .2-2.4M72.1 151a15.7 15.7 0 0 0 6 3.5M72.6 142.5a5.8 5.8 0 0 0-2.2 4.7M73 153.5l2.2 1.3M75.4 146.7a4.7 4.7 0 0 0 2.7 4.2 15.2 15.2 0 0 0 14 0 4.7 4.7 0 0 0 2.8-4.2M90.7 156.3l-3 .5M92.9 154.2a25.6 25.6 0 0 1-8.2 1.3"/>
<path d="M97 141.9l1.1 1M99.9 146.7a6.4 6.4 0 0 1-2.2 4.7M100.6 149.3l-.7 1.7M67.1 187.6a8.4 8.4 0 0 0 4.5 6.8 27.4 27.4 0 0 0 21 2.6 15.2 15.2 0 0 0 9.8-6.5l.5-1.5 .2-1.4M67.1 190.2a8.4 8.4 0 0 0 4.5 6.8 27.4 27.4 0 0 0 21 2.7 15.2 15.2 0 0 0 9.8-6.5l.5-1.5 .2-1.5M69.4 184.5a6.5 6.5 0 0 0 2.9 6.8 22.4 22.4 0 0 0 15.3 3.6 17.8 17.8 0 0 0 11.7-4.8 6 6 0 0 0 1.6-5.6M69.4 185.6a8.8 8.8 0 0 0 6.5 7.3 24.7 24.7 0 0 0 20.4-.9 8.1 8.1 0 0 0 4.6-6.4M69.4 182.4a6.7 6.7 0 0 0 .4 10.2 24.2 24.2 0 0 0 18 4.9 21.3 21.3 0 0 0 12.6-4.9 6.8 6.8 0 0 0 .5-10.2M69.4 216.4a8.8 8.8 0 0 0 6.5 7.3 24.7 24.7 0 0 0 20.4-.9 8.1 8.1 0 0 0 4.6-6.4M69.4 208.3l-.8 .2-6 6v7l6 6 10.5 3.5h12.1l10.4-3.5 6-6v-7l-6-6-.7-.2M61.4 229.1l5 5M61.4 224.2l5 5"/>
<path d="M68.6 230.4l8.6 2.9M68.6 235.3l8.6 2.9M80.1 233.8h10M80.1 238.7h10M101.7 235.3l-8.6 2.9M101.7 230.4l-8.6 2.9M108.8 224.2l-4.9 5M108.8 229.1l-4.9 5"/>
</g>
<!-- layer: Simbolo (ISO) -->
<g fill="none" stroke="#000" stroke-width=".27">
<path d="M229.7 198.5v-4.4h180.3v4.4M229.7 198.5h180.3v4.4M229.7 198.5v17.6h180.3v-13.2M238.8 198.5v17.6M263.7 198.5v17.6M270.8 198.5v17.6M366 198.5v17.6M375 198.5v17.6M400 198.5v17.6M229.7 202.9h180.3M229.7 207.3h180.3M229.7 211.7h180.3"/>
<path d="M229.9 216.1h180v6.5h-180zM294.9 216.1v6.5"/>
</g>
<!-- layer: DONATONI Linea di sezione -->
<g fill="none" stroke="#000" stroke-width=".27">
<path d="M164.1 27.5h7.2M168.7 27l2.6 .5-2.6 .6zM171.3 22.4v10.2M171.3 34.4v2.1M171.3 38.2v10.2M171.3 50.2v2.1M171.3 54v10.2M171.3 66v2.1M171.3 69.8v10.3M171.3 81.8v2.1M171.3 85.6v10.3M171.3 97.6v2.1"/>
<path d="M171.3 101.5v10.2M171.3 113.4v2.2M171.3 117.3v10.2M171.3 129.2v2.1M171.3 133.1v10.2M171.3 145v2.1M171.3 148.9v10.2M164.1 169.8h7.2M168.7 169.3l2.6 .5-2.6 .5zM171.3 160.8v2.1M171.3 164.7v10.2"/>
</g>
<path d="M168.7 27l2.6 .5-2.6 .6zM168.7 169.3l2.6 .5-2.6 .5z" fill="#000"/>
<!-- layer: Bordo_0 -->
<g fill="none" stroke="#000" stroke-width=".27">
<path d="M70 7.2v2.8M140 7.2v2.8M210 7.2v2.8M280 7.2v2.8M350 7.2v2.8M7.1 74.3h2.9M410 74.3h2.9M7.1 148.5h2.9M410 148.5h2.9M7.1 222.8h2.9M410 222.8h2.9M10 287.1v-277.1h400v277.1h-400h400"/>
<path d="M70 287.1v2.8M140 287.1v2.8M210 287.1v2.8M280 287.1v2.8M350 287.1v2.8"/>
</g>
<!-- layer: Titolo (ISO) -->
<g fill="none" stroke="#000" stroke-width=".27">
<path d="M229.9 232.5h180v51M229.9 222.6v60.9M279.9 227.6h70M294.9 232.5v8M319.9 232.5v51M409.9 222.6v9.9M229.9 256.5h180M229.9 248.5h90M229.9 240.5h90M298.9 256.5v27M307.9 256.5v14.1M229.9 270.6h180"/>
<path d="M229.9 278.6h69M229.9 273.5h69M238.9 270.6v12.9M268.9 270.6v12.9M300.4 277h1M301.9 277h.1M302.5 277h2M305 277h.1M305.6 277h2M308.1 277h.1M308.7 277h2M311.2 277h.1"/>
<path d="M311.8 277h2M314.3 277h.2M314.4 272.9v.9M314.4 274.2v.2M314.4 274.8v1.7M314.4 277v.1M314.4 277.5v1.8M314.4 279.8h.1M314.9 277h2M317.4 277h.1M318 277h1M379.9 270.6v12.9"/>
<path d="M389.9 270.6v12.9M229.9 283.5v3.6h180v-3.6M229.9 283.5h180M314.4 280.3v.9"/>
</g>
<!-- layer: Geometria schizzo(ISO) -->
<g fill="none" stroke="#000" stroke-width=".27">
<path d="M229.9 222.6h180M254.9 222.6v9.9M254.9 229.5h95M254.9 225.5h155.1M263.2 225.5v7M271.6 225.5v7M279.9 222.6v9.9M288.7 227.6v4.9M297.4 227.6v4.9M306.1 227.6v4.9M314.9 227.6v4.9M323.7 227.6v4.9"/>
<path d="M332.4 227.6v4.9M341.1 225.5v7M349.9 222.6v9.9M355.1 226.7l-2.3 4.4M357.1 226.7l-2.3 4.4M364.9 225.5v7M366.5 231.4h2.6M369.1 226.7v4.7h2.5M379.9 225.5v7M383.1 226.7h3.3l-1.7 4.7h-3.3zM394.9 225.5v7M301.4 275.3l7-1.8v7l-7-1.7z"/>
<path d="M317.9 277.1a3.5 3.5 0 0 0-5-3.2 3.5 3.5 0 0 0-.6 6 3.5 3.5 0 0 0 5.6-2.1v-.7"/>
<circle cx="398.6" cy="228.8" r="2.64"/>
<circle cx="398.6" cy="228.8" r="1.37"/>
<circle cx="314.4" cy="277.1" r="1.75"/>
</g>
<!-- layer: 0 -->
<path d="M319.9 256.5h14" fill="none" stroke="#000" stroke-width=".27"/>
<!-- layer: Simboli(ISO) -->
<path d="M359.1 228.7h3.5M374.1 228.7h3.6M388.4 228.7h5" fill="none" stroke="#000" stroke-width=".27"/>
<!-- layer: DONATONI BLU -->
<g fill="none" stroke="#000" stroke-width=".27">
<path d="M352.8 56.8l2.5 .3-.3 1zM352.8 56.8l25.2 8.5M194.2 65.4l2.5 .5-.4 1zM194.2 65.4l9.1 3.7h7.4M176.3 99.2h2.6l-.2 1zM176.3 99.2l15.7 3.2h18.5M180.7 89.1l2.6 .1-.2 1zM180.7 89.1l15.7 3.3h14M187.4 80.4h2.5l-.2 .9zM187.4 80.4l15.7 3.2h7.8M371.7 86.7l-40.5 27.5M333 112.3l.6 .8-2.4 1.1z"/>
<path d="M372.3 105.4l-42 26M171.3 120l2.5-.2-.1 1zM171.3 120l16.3 2h21.9M330.3 131.4l1.9-1.7 .5 .8zM181.3 151.7l2.5 .4-.3 1zM181.3 151.7l9.1 3.7h7.3"/>
<circle cx="383" cy="66.9" r="5.2"/>
<circle cx="376.8" cy="85.1" r="5.2"/>
<circle cx="376.8" cy="102.6" r="5.2"/>
</g>
<path d="M352.8 56.8l2.5 .3-.3 1zM194.2 65.4l2.5 .5-.4 1zM176.3 99.2h2.6l-.2 1zM180.7 89.1l2.6 .1-.2 1zM187.4 80.4h2.5l-.2 .9zM171.3 120l2.5-.2-.1 1zM333 112.3l.6 .8-2.4 1.1zM330.3 131.4l1.9-1.7 .5 .8zM181.3 151.7l2.5 .4-.3 1z" fill="#000"/>
<g font-size="7.9">
<text x="331.9" y="280.5">251290366</text>
<text x="383.7" y="280">-</text>
</g>
<g font-size="7.2">
<text x="156.2" y="30.1">A</text>
<text x="311.3" y="34.3">A-A ( 1:2 )</text>
<text x="156.2" y="172.5">A</text>
</g>
<g font-size="6.3">
<text x="300" y="265.5">A3</text>
<text x="310.1" y="265.5">1:2</text>
<text x="394.3" y="280">1 /1</text>
</g>
<text font-size="5.5" x="327.2" y="266.5">CORPO CONTENIMENTO UGELLO</text>
<g font-size="4.8">
<text x="211.5" y="70.9">COPPIA DI SERRAGGIO A MANO MAX 10Nm</text>
<text x="381.7" y="68.7">2</text>
<text x="211.6" y="85.4">COPPIA DI SERRAGGIO: 34 Nm</text>
<text x="375.4" y="86.9">3</text>
<text x="211.2" y="94.2">COPPIA DI SERRAGGIO: 47-50 Nm</text>
<text x="211.3" y="104.2">COPPIA DI SERRAGGIO:41-48 Nm</text>
<text x="375.4" y="104.4">1</text>
<text x="210.2" y="123.7">COPPIA DI SERRAGGIO: 8-10 Nm</text>
<text x="198.5" y="157.1">COPPIA DI SERRAGGIO A MANO MAX 10Nm</text>
<text x="230.8" y="221.1">ATTUAZIONE PRODUTTIVA</text>
<text x="295.8" y="221.1">1- NESSUNA ATTUAZIONE PRODUTTIVA</text>
</g>
<g font-size="4.6">
<text x="300.7" y="239.5">1,76 kg</text>
<text x="230.9" y="247.8">NESSUNO</text>
<text x="230.9" y="255.8">NESSUNO</text>
</g>
<g font-size="4.2">
<text x="243.7" y="277.3">13/09/2022</text>
<text x="246.1" y="282.4">M. Mazzi</text>
</g>
<g font-size="3.4">
<text x="34" y="9.6">6</text>
<text x="104" y="9.6">5</text>
<text x="174.1" y="9.6">4</text>
<text x="244" y="9.6">3</text>
<text x="314" y="9.6">2</text>
<text x="384" y="9.6">1</text>
<text x="7.1" y="38.4">D</text>
<text x="410.4" y="38.4">D</text>
<text x="7.1" y="112.6">C</text>
<text x="410.4" y="112.6">C</text>
<text x="7.2" y="186.9">B</text>
<text x="410.5" y="186.9">B</text>
<text x="7.2" y="261.2">A</text>
<text x="410.5" y="261.2">A</text>
<text x="34" y="289.9">6</text>
<text x="104" y="289.9">5</text>
<text x="174.1" y="289.9">4</text>
<text x="244" y="289.9">3</text>
<text x="314" y="289.9">2</text>
<text x="384" y="289.9">1</text>
</g>
<text font-size="2.9" x="413.3" y="255.4" transform="rotate(-90 413.3 255.4)">251290366.idw</text>
<g font-size="2.8">
<text x="231.3" y="225.1">Tolleranza generale</text>
<text x="256.4" y="225.1">Tolleranza interassi</text>
<text x="294.7" y="224.8">Tolleranza generale su quote lineari</text>
<text x="357.1" y="224.9">Tolleranza generale di forma e posizione</text>
<text x="234.4" y="228.3">FORI e ALBERI</text>
<text x="236.8" y="231.6">H11 /h11</text>
<text x="358.7" y="231.6">100</text>
<text x="359.1" y="228.3">0.1</text>
<text x="373.8" y="231.6">100</text>
<text x="374.1" y="228.3">0.1</text>
<text x="388.4" y="228.3">0.05</text>
<text x="388.7" y="231.6">100</text>
<text x="404.1" y="229.9">0.1</text>
<text x="230.5" y="234.9">MATERIALE</text>
<text x="295.5" y="234.9">PESO</text>
<text x="230.5" y="242.9">TRATTAMENTO TERMICO</text>
<text x="230.5" y="250.9">TRATTAMENTO SUPERFICIALE</text>
<text x="322.4" y="252">Via Napoleone 14 - 37015 Sant'Ambrogio di Valpolicella, VERONA - ITALIA</text>
<text x="331.3" y="255.3">Tel. +39</text>
<text x="340.9" y="255.3">045</text>
<text x="345.9" y="255.3">6862548 - http://www.donatonimacchine.eu</text>
<text x="230.5" y="258.9">NOTE</text>
<text x="308.5" y="258.9">SCALA</text>
<text x="320.5" y="258.9">DESCRIZIONE</text>
<text x="247.1" y="272.9">DISEGNATO</text>
<text x="275.3" y="272.9">CONTROLLATO</text>
<text x="320.5" y="273">CODICE</text>
<text x="380.5" y="272.9">REV.</text>
<text x="230.6" y="281.9">FIRMA</text>
<text x="231.2" y="276.9">DATA</text>
</g>
<g font-size="2.7">
<text x="311.8" y="197.3">Elenco parti</text>
<text x="231.3" y="201.7">Pos.</text>
<text x="246.6" y="201.7">Codice</text>
<text x="264.3" y="201.7">Rev.</text>
<text x="310.5" y="201.7">Descrizione</text>
<text x="368.2" y="201.7">Qtà</text>
<text x="381.4" y="201.7">Materiale</text>
<text x="403.2" y="201.7">Kg</text>
<text x="230.6" y="206.1">3</text>
<text x="239.6" y="206.1">03035000525</text>
<text x="266.8" y="205.5">-</text>
<text x="271.7" y="206.1">UGELLO ZAFFIRO 1-24446-013 ACCUSTREAM</text>
<text x="366.9" y="206.1">1</text>
<text x="375.9" y="206.1">AISI 316</text>
<text x="405.2" y="206.1">0.0</text>
<text x="230.6" y="210.5">2</text>
<text x="230.6" y="214.9">1</text>
<text x="239.6" y="210.5">03035000524</text>
<text x="239.6" y="214.9">03035000511</text>
<text x="266.3" y="210.5">B</text>
<text x="266.8" y="214.3">-</text>
<text x="271.7" y="214.9">FOCALIZZATORE 1-12779-040-40R ACCUSTREAM</text>
<text x="272.4" y="210.5">TESTA DI TAGLIO WATERJET</text>
<text x="366.9" y="210.5">1</text>
<text x="366.9" y="214.9">1</text>
<text x="375.9" y="214.9">Generico</text>
<text x="405.2" y="210.5">1.8</text>
<text x="405.2" y="214.9">0.0</text>
<text x="232.8" y="286">Ai termini di legge ci riserviamo la proprietà di questo disegno con divieto di riprodurlo o di renderlo comunque noto a terzi senza la nostra espressa autorizzazione.</text>
</g>
<text font-size="2.5" x="390.5" y="273">FOGLIO</text>
<text font-size="2" x="344.5" y="231.8">±3</text>
<g font-size="1.8">
<text x="257.4" y="226.9">da 1</text>
<text x="264.5" y="226.9">oltre 50</text>
<text x="312.7" y="227">fino a</text>
<text x="343.7" y="227.2">oltre</text>
<text x="255.8" y="229.1">fino a 50</text>
<text x="257.4" y="231.8">±0.1</text>
<text x="263.6" y="229.1">fino a 400</text>
<text x="265.7" y="231.8">±0.2</text>
<text x="272.3" y="228.2">oltre 400</text>
<text x="274.1" y="231.8">±0.3</text>
<text x="282.6" y="231.8">±0.1</text>
<text x="283.8" y="229.2">6</text>
<text x="291.3" y="231.8">±0.2</text>
<text x="292" y="229.2">30</text>
<text x="300.1" y="231.8">±0.3</text>
<text x="300.4" y="229.2">120</text>
<text x="308.9" y="231.8">±0.5</text>
<text x="309.1" y="229.2">315</text>
<text x="317.4" y="229.2">1000</text>
<text x="317.6" y="231.8">±0.8</text>
<text x="326.1" y="229.2">2000</text>
<text x="326.3" y="231.8">±1.2</text>
<text x="334.8" y="229.2">4000</text>
<text x="335.8" y="231.8">±2</text>
<text x="343.6" y="229.2">4000</text>
</g>
</svg>
